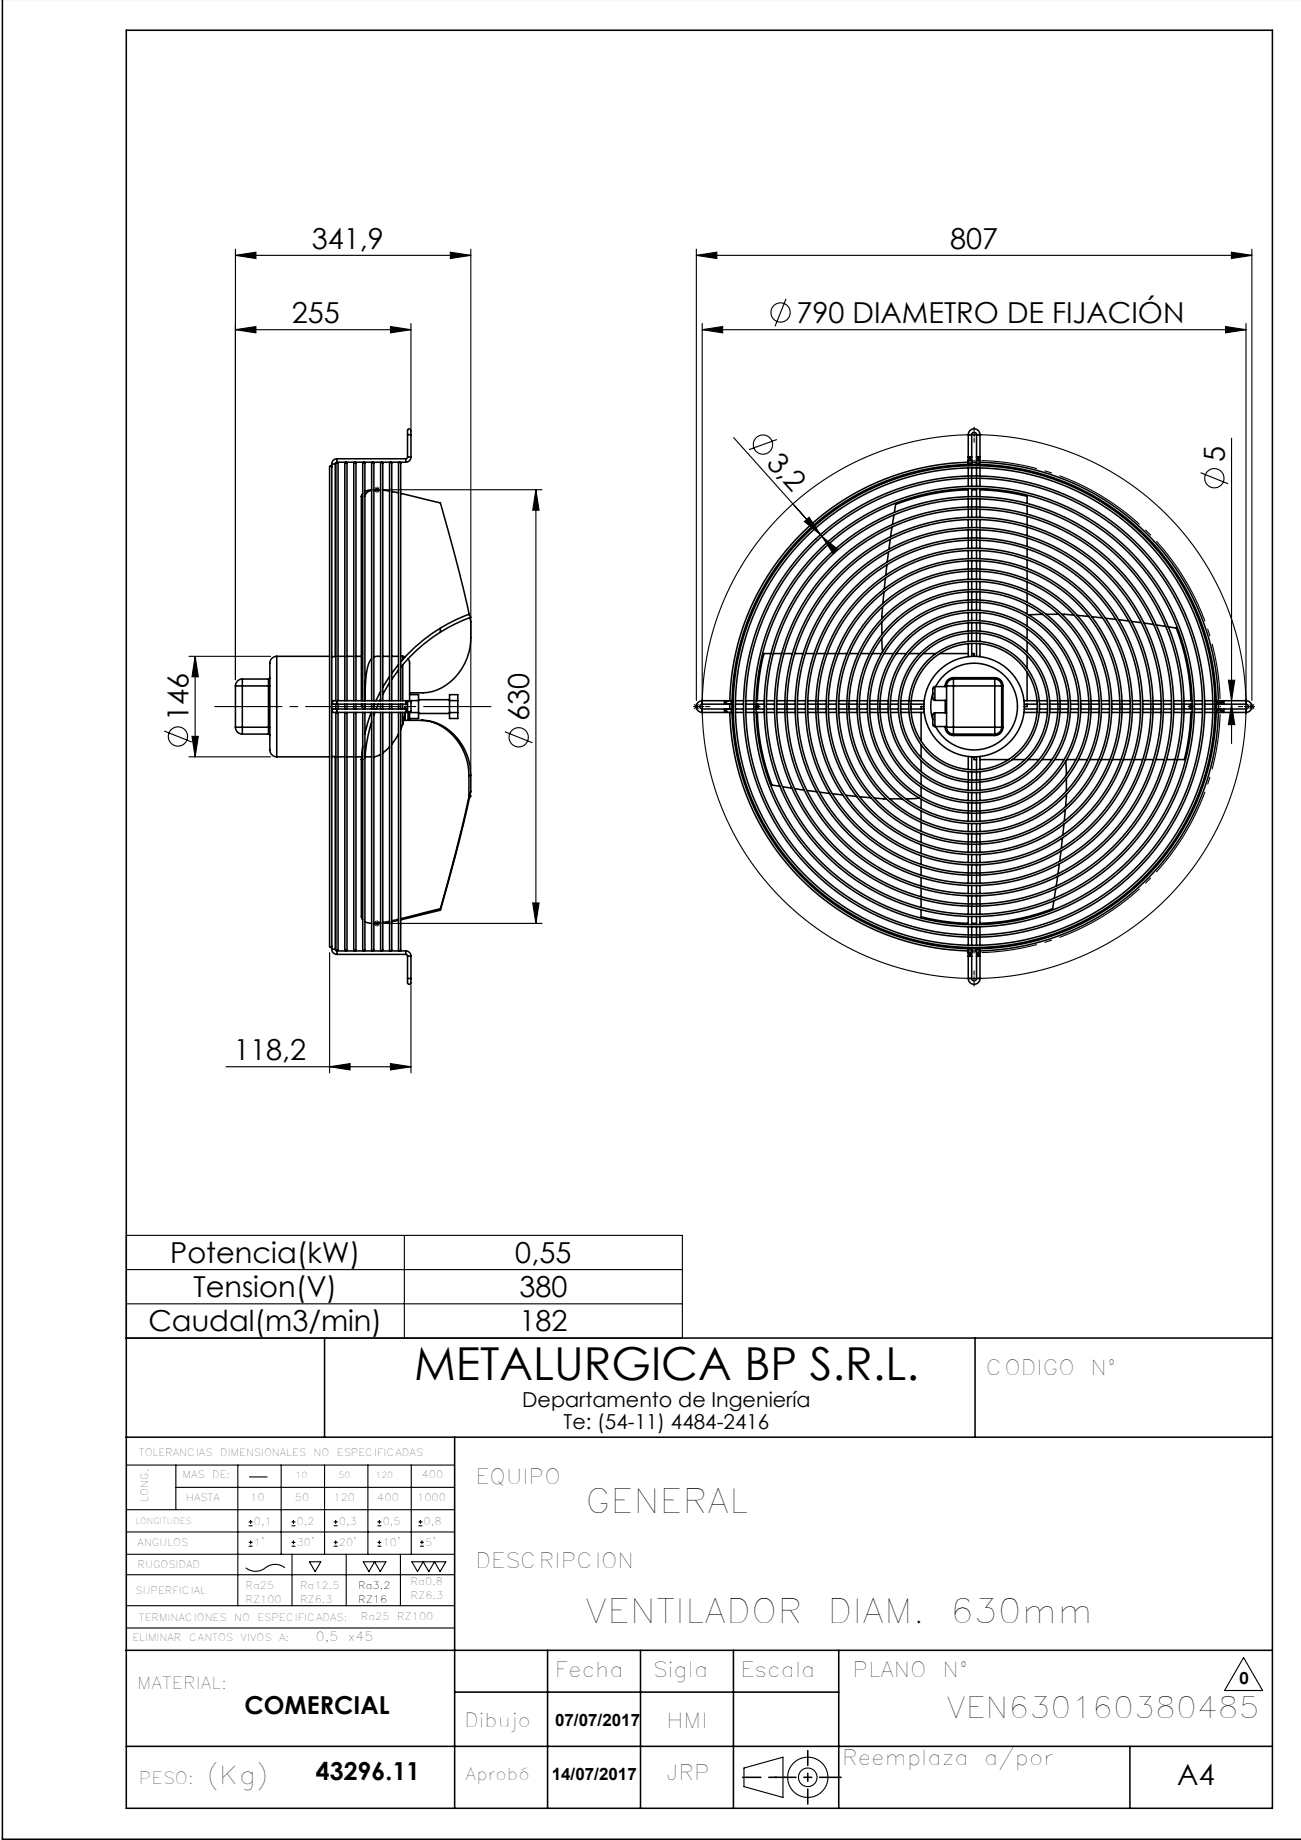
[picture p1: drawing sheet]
<svg xmlns="http://www.w3.org/2000/svg" width="210mm" height="297mm" viewBox="0 0 210 297" stroke-linecap="round" stroke-linejoin="round" font-family="sans-serif">
<g fill="none" stroke="#000" stroke-width=".18">
<path d="M38 41.2l3.3-.5v1zM38 53.2l3.3-.5v1zM38 41.2h38M38 53.2h28.3M38 40.2v69.5M63 52.7l3.3 .5-3.3 .5zM66.3 52.2v17M72.7 40.7l3.3 .5-3.3 .5zM76 40.2v84M112.4 41.2l3.3-.5v1zM112.4 40.2v72.9M112.4 41.2h89.7"/>
<path d="M113.3 53.2l3.3-.5v1zM113.3 52.2v60.9M113.3 53.2h87.8M126.9 48.2l-1.8 4.5M197.8 52.7l3.3 .5-3.3 .5zM198.8 40.7l3.3 .5-3.3 .5zM201.1 52.2v60.9M202.1 40.2v72.9M60.4 79.1h1M60.5 78.7l.7 .7M60.9 78.6v1M61.2 78.7l-.7 .7"/>
<path d="M61.9 79.1h25.6M86.5 79.1v70M86.5 79.1l.5 3.3h-1zM118.4 70.6l14.3 16M125.4 70.9l-4.5 1.7M157 70.2h.5M157.2 69.9v.5M157.6 74.3h.6M157.9 74.1v.5M193.8 76.3l4.4 1.8M198.8 70.7v49.3M128.2 81.6l4.5 5"/>
<path d="M129.8 84.2l.8-.7 1.8 2.8zM131.7 87h.1M131.9 87.2h.1M132.7 86.6l2.5 2.1-.7 .7zM26.5 118l4.4 1.8M30.5 105.9h13.2M31 118.9h1l-.5 3.3zM31.5 105.9v16.3M31.5 105.9l.5 3.3h-1zM81.5 118.1l4.4 1.8M111.9 114.1h1M112 113.7l.8 .7"/>
<path d="M112.4 113.6v1M112.8 113.7l-.8 .7M113.1 114.1h.5M113.3 113.8v.5M121.7 114.1h1M121.9 113.7l.7 .7M122.2 113.6v1M122.6 113.7l-.7 .7M191.7 114.1h1M191.9 113.7l.7 .7M192.2 113.6v1M192.6 113.7l-.7 .7"/>
<path d="M198.3 109.8h1l-.5 3.3zM198.8 113.7l.5 3.3h-1zM200.8 114.1h.6M201.1 113.8v.5M201.6 114.1h1M201.7 113.7l.7 .7M202.1 113.6v1M202.4 113.7l-.7 .7M30.5 122.2h13.2M53.2 153.8v19.4M60.4 149.1h1M60.5 148.7l.7 .7"/>
<path d="M60.9 148.6v1M61.2 148.7l-.7 .7M61.9 149.1h25.6M66.3 158.9v14.3M86 145.7h1l-.5 3.4zM157 157.9h.5M157.2 157.7v.5M36.5 172.2h29.8M53.2 172.2l3.3-.5v1zM63 171.7l3.3 .5-3.3 .5zM20.4 199.4h89.7v16.6h-89.7zM65.3 199.4v16.6"/>
<path d="M20.4 204.9h89.7M20.4 210.5h89.7M20.4 236.5h53M28.4 236.5v7.2M38.4 236.5v22.7M40.3 238.4h2.8M45.4 236.5v14.4M52.4 236.5v14.4M59.4 236.5v14.4M66.4 236.5v14.4M20.4 259.2h53M20.4 254.2h53"/>
<path d="M20.4 250.9h53M20.4 247.3h53M20.4 243.7h53M28.4 240.1h45M39.7 253.1a2.65 2.65 0 0 0 3.5-.3 2.5 2.5 0 0 1 2.8 .3M40.1 246.3h.7M40.1 245.7h.7M40.2 249.6h.6M40.2 249h.6M40.5 245.3v.7M40.5 248.6v.7M47.1 246.3h.6"/>
<path d="M47.1 245.7h.6M47.1 249.6h.6M47.1 249h.6M47.1 250.9v8.3M47.4 245.3v.7M47.4 248.6v.7M50 252.1h1.8l-.9 1.6zM53.9 246.3h.6M53.9 245.7h.6M53.9 249.6h.6M53.9 249h.6M54.2 245.3v.7"/>
<path d="M54.2 248.6v.7M55.9 250.9v8.3M58.6 252.1h3.7l-.9 1.6-.9-1.6-1 1.6zM60.9 246.3h.7M60.9 245.7h.7M60.9 249.6h.7M60.9 249h.7M61.2 245.3v.7M61.2 248.6v.7M64.6 250.9v8.3M66.5 252.1h5.5l-1 1.6-.9-1.6-.9 1.6-.9-1.6-.9 1.6zM67.5 246.3h.7"/>
<path d="M67.5 245.7h.7M67.8 249.6h.6M67.8 249h.6M67.9 245.3v.7M68.1 248.6v.7M20.4 262.8h53M200.7 267.6l3.1 5.3h-6.1zM120.1 285.4l6.3-1.8v6.5l-6.3-1.7z"/>
<circle cx="126" cy="50.4" r="1.56"/>
<circle cx="123.2" cy="71.8" r="1.56"/>
<circle cx="196" cy="77.2" r="1.56"/>
<circle cx="28.7" cy="118.9" r="1.56"/>
<circle cx="83.7" cy="119" r="1.56"/>
<circle cx="157.2" cy="114.1" r="43.9"/>
<circle cx="130.4" cy="286.9" r="3.3"/>
<circle cx="130.4" cy="286.9" r="1.5"/>
</g>
<g fill="none" stroke="#000" stroke-width=".18" stroke-dasharray="15.2 1.3 1.3 1.3" stroke-linecap="butt">
<path d="M156.6 74.3h-.3M156.6 74.3h.2M157.3 74.3h-.2M197 114.7v-.3M197 114.7v.3M197 113.4v-.3M197 113.4v.3M197 114.2v-.3M156.6 153.8h.2M156.6 153.8h-.3M157.1 153.8h.2M157.9 153.8h.3"/>
<path d="M157.9 153.8h-.3"/>
</g>
<path d="M196.9 112.8a39.7 39.7 0 0 0-38.4-38.5M158.5 153.8a39.7 39.7 0 0 0 38.4-38.5" fill="none" stroke="#000" stroke-width=".18" stroke-dasharray="15.2 1.3 1.3 1.3" stroke-dashoffset="6.2" stroke-linecap="butt"/>
<g fill="none" stroke="#000" stroke-width=".18" stroke-dasharray="15.2 1.3 1.3 1.3">
<path d="M156.6 74.1v-.3M156.6 74.3v-.2M156.6 74.3v.3M156.6 74.6v.3M156.7 70.2h-.7M157.2 69.6v-.7M157.2 70.7v.7M157.8 70.2h.7M157.9 74.6v.3M157.9 74.1v-.3M112.8 114.1h-.7M113.3 113.5v-.7"/>
<path d="M113.3 114.6v.7M113.9 114.1h.7M196.7 114.7h-.3M196.7 113.4h-.3M197 114.7h.2M197 114.7h-.3M197 113.4h.2M197 113.4h-.3M197.2 114.7h.3M197.2 113.4h.3M200.6 114.1h-.7M201.1 113.5v-.7"/>
<path d="M201.1 114.6v.7M201.7 114.1h.6M156.6 154.1v.2M156.6 153.8v.3M156.6 153.8v-.3M156.6 153.5v-.3M156.7 157.9h-.7M157.2 157.4v-.7M157.2 158.5v.7M157.8 157.9h.7M157.9 153.5v-.3M157.9 153.8v.3"/>
<path d="M157.9 153.8v-.3M157.9 154.1v.2"/>
</g>
<path d="M79.2 114.1h-44.5" fill="none" stroke="#000" stroke-width=".18" stroke-dasharray="15.2 1.3 1.3 1.3" stroke-dashoffset="4.4"/>
<g fill="none" stroke="#000" stroke-width=".25">
<path d="M.4 -.1v297h209.7M20.4 4.9h185v287h-185zM53.6 75.3a.21 .21 0 0 0-.3-.1 .21 .21 0 0 0-.1 .3v77.1a.2 .2 0 0 0 .1 .3 .2 .2 0 0 0 .3-.1M53.6 75.3v77.9M53.6 74.9h.5M53.6 74.9v.4M54.1 74.9v31.1h-.5M54.4 74.6l-.2 .1-.1 .2M54.4 74.1a.83 .83 0 0 0-.8 .8M54.4 74.1v.5M54.4 74.1h11.1M54.4 74.6h11.1"/>
<path d="M58.5 79.6l-.2 .5M60 79.1a1.3 1.3 0 0 0-1.1 1M60 79.1l-1.1 .2M60.3 79.1h.6M61.4 79.1h-1.1M61.8 79.1l1.1 .2M63.2 79.3l1.1 .3M64.7 79.6l6.4 1.6 3.1 11.3 1.6 6.8M65.5 74.1v.5M65.8 70.2v-.5a.32 .32 0 0 1 .3-.5 .32 .32 0 0 1 .2 .5v.5M65.8 73.8l-.1 .2-.2 .1M65.8 70.2h.5"/>
<path d="M65.8 73.8h.5M65.8 70.2v3.6M66.3 73.8a.83 .83 0 0 1-.8 .8M66.3 70.2v3.6M156.3 74.3v.6M156.3 73.8v.5M156.3 70.2a.94 .94 0 0 1 .9-1 .94 .94 0 0 1 1 1M156.3 75a39.1 39.1 0 0 0-38.1 38.1M156.3 74.6a39.4 39.4 0 0 0-38.5 38.5M156.3 74.3a.28 .28 0 0 1 .3-.2 .28 .28 0 0 1 .2 .2M156.3 79.1a34.9 34.9 0 0 0-11.7 2.3l-.2 1.3M156.3 74.9h.5"/>
<path d="M156.3 73.8h.5M156.3 70.2h.5M156.3 70.2v3.6M156.3 74.9v.3M156.3 75.5v1.3M156.3 77.2v1.3M156.3 78.9v1.3M156.8 74.3v.6M156.8 73.8v.5M156.8 70.2a.39 .39 0 0 1 .4-.4 .39 .39 0 0 1 .4 .4M156.8 75h.8M156.8 74.6h.8"/>
<path d="M156.8 70.2v3.6M156.8 74.9v.3M156.8 75.5v1.3M156.8 77.2v1.3M156.8 78.9v1.3M157.6 74.3v.6M157.6 73.8v.5M157.6 74.3a.28 .28 0 0 1 .3-.2 .28 .28 0 0 1 .3 .2M157.6 79.1h-.8M157.6 74.9h.6M157.6 73.8h.6M157.6 70.2h.6"/>
<path d="M157.6 70.2v3.6M157.6 74.9v.3M157.6 75.5v1.3M157.6 77.2v1.3M157.6 78.9v1.3M158.2 74.3v.6M158.2 73.8v.5M158.2 75a39.1 39.1 0 0 1 38.1 38.1M158.2 74.6a39.4 39.4 0 0 1 38.5 38.5M158.2 79.1l4 .3 3.6 .7v1.2M158.2 70.2v3.6M158.2 74.9v.3"/>
<path d="M158.2 75.5v1.3M158.2 77.2v1.3M158.2 78.9v1.3M58.3 80.1v33M58.3 80.1h.2M75.9 99.7a12.6 12.6 0 0 1-.9 7.4 7.9 7.9 0 0 1-8.3 4.7h-.6M142.5 97.9l-.2 2M142.7 95.6l-.2 1.8M142.9 93.3l-.2 1.8M143.2 91.2l-.2 1.7M143.4 89.1l-.2 1.6M143.7 87.1l-.2 1.6"/>
<path d="M144 85.1l-.2 1.6M144.3 83.1l-.3 1.6M156.3 80.5v1.3M156.3 82.2v1.3M156.3 83.9v1.3M156.3 85.5v1.3M156.3 87.2v1.3M156.3 88.9v1.3M156.3 90.5v1.3M156.3 92.2v1.3M156.3 93.9v1.3M156.3 95.5v1.4"/>
<path d="M156.3 97.2v1.3M156.3 98.9v1.3M156.8 80.5v1.3M156.8 82.2v1.3M156.8 83.9v1.3M156.8 85.5v1.3M156.8 87.2v1.3M156.8 88.9v1.3M156.8 90.5v1.3M156.8 92.2v1.3M156.8 93.9v1.3M156.8 95.5v1.3"/>
<path d="M156.8 97.2v1.3M156.8 98.9v1.3M157.6 80.5v1.3M157.6 82.2v1.3M157.6 83.9v1.3M157.6 85.5v1.3M157.6 87.2v1.3M157.6 88.9v1.3M157.6 90.5v1.3M157.6 92.2v1.3M157.6 93.9v1.3M157.6 95.5v1.3"/>
<path d="M157.6 97.2v1.3M157.6 98.9v1.3M158.2 80.5v1.3M158.2 82.2v1.3M158.2 83.9v1.3M158.2 85.5v1.3M158.2 87.2v1.3M158.2 88.9v1.3M158.2 90.5v1.3M158.2 92.2v1.3M158.2 93.9v1.3M158.2 95.5v1.4"/>
<path d="M158.2 97.2v1.3M158.2 98.9v1.3M165.8 81.6v1.4M165.8 83.4v1.3M165.8 85.1v1.4M165.8 86.8v1.4M165.8 88.6v1.4M165.8 90.3v1.4M165.8 92.1v1.4M165.8 93.9v1.5M165.8 95.8v1.4M165.8 97.6v1.5"/>
<path d="M165.8 99.5v1.6M168.3 99.2l-2.3 .1M168.8 99.2h2.1M171.4 99.2l1.9 .1M173.9 99.3l1.8 .2M176.2 99.5l1.8 .2M178.4 99.8l1.7 .2M38 117.4a1.11 1.11 0 0 0 1.1 1.1M38 117.4h1.1M38 110.7h1.1M38 110.7v6.7M39.1 117.4v1.1"/>
<path d="M39.1 109.6v1.1M39.1 109.6a1.11 1.11 0 0 0-1.1 1.1M39.1 110.7h4.2M39.1 117.4h4.2M39.1 109.6h4.2M39.1 118.5h4.2M39.1 110.7v6.7M43.3 110.7h.3M43.3 117.4h.3M43.3 117.4v1.1M43.3 118.5l.3 .2M43.3 109.6v1.1"/>
<path d="M43.3 110.7v6.7M43.6 109.4l-.3 .2M44.7 105.9a1.4 1.4 0 0 0-1.1 1.8v13.2a1.14 1.14 0 0 0 1.1 1.3M44.7 105.9v16.3M44.7 105.9h8.5M54.1 105.9h.1M54.2 113.1v-38.1a.22 .22 0 0 1 0-.3 .22 .22 0 0 1 .3 0 .22 .22 0 0 1 .1 .3v38.1M54.2 115v38.1a.22 .22 0 0 0 0 .3 .22 .22 0 0 0 .3 0 .22 .22 0 0 0 .1-.3v-38.1M54.2 113.7v.7M54.4 114.4h-.3a.34 .34 0 0 0-.5 .3 .34 .34 0 0 0 .5 .3h.3M54.4 113.1h-.3a.34 .34 0 0 0-.5 .3 .34 .34 0 0 0 .5 .3h.3M54.4 114.4v.6"/>
<path d="M54.4 113.1v.6M54.4 113.7h11.1M54.4 113.1h11.1M54.4 115h11.1M54.4 114.4h11.1M54.6 105.9h1.1M54.6 113.7v.7M55.7 113.1v-38.1a.22 .22 0 0 1 0-.3 .22 .22 0 0 1 .3 0 .22 .22 0 0 1 0 .3v38.1M55.7 115v38.1a.22 .22 0 0 0 0 .3 .22 .22 0 0 0 .3 0 .22 .22 0 0 0 0-.3v-38.1M55.7 113.7v.7M56 105.9h1.1M56 113.7v.7"/>
<path d="M57.1 113.1v-38.1a.22 .22 0 0 1 0-.3 .22 .22 0 0 1 .3 0 .22 .22 0 0 1 .1 .3v38.1M57.1 115v38.1a.22 .22 0 0 0 0 .3 .22 .22 0 0 0 .3 0 .22 .22 0 0 0 .1-.3v-38.1M57.1 113.7v.7M57.5 105.9h.8M57.5 113.7v.7M58.3 113.7v.4h.2M58.5 115v38.1a.22 .22 0 0 0 .1 .3 .22 .22 0 0 0 .3 0 .22 .22 0 0 0 0-.3v-38.1M58.5 113.7v.7M58.9 114.1h.1M58.9 114.1v-.4v.7M59.9 115l-1 3.5M60 106.3a7 7 0 0 0-1 4.2l-.1 2.6v-38.1a.22 .22 0 0 0 0-.3 .22 .22 0 0 0-.3 0 .22 .22 0 0 0-.1 .3v38.1"/>
<path d="M60 113.1v-38.1a.22 .22 0 0 1 0-.3 .22 .22 0 0 1 .3 0 .22 .22 0 0 1 0 .3v38.1M60 115v38.1a.22 .22 0 0 0 0 .3 .22 .22 0 0 0 .3 0 .22 .22 0 0 0 0-.3v-38.1M60 116.5a24.8 24.8 0 0 0-1.1 5.9M60 113.7v.7M60.3 113.7v.7M60.4 113.7l-.1 .2M60.5 115l-.2 .4M60.9 105.9l-.6 .2M60.9 105.9h.5M61 113.7l-.3 .7M61.4 113.1v-38.1a.22 .22 0 0 1 .1-.3 .22 .22 0 0 1 .3 0 .22 .22 0 0 1 0 .3v38.1M61.4 115v38.1a.22 .22 0 0 0 .1 .3 .22 .22 0 0 0 .3 0 .22 .22 0 0 0 0-.3v-38.1"/>
<path d="M61.4 111.6l-.7 1.5M61.4 113.7v.7M61.4 112.8l-.1 .3M61.8 105.9h1.1M61.8 113.7v.7M62.9 113.1v-38.1a.22 .22 0 0 1 0-.3 .22 .22 0 0 1 .3 0 .22 .22 0 0 1 0 .3v38.1M62.9 115v38.1a.22 .22 0 0 0 0 .3 .22 .22 0 0 0 .3 0 .22 .22 0 0 0 0-.3v-38.1M62.9 109.2l-1.1 1.7M62.9 110.2l-1.1 1.9M62.9 113.7v.7M63.2 105.9h1.1M63.2 113.7v.7"/>
<path d="M64.3 113.1v-38.1a.22 .22 0 0 1 .1-.3 .22 .22 0 0 1 .3 0 .22 .22 0 0 1 0 .3v38.1M64.3 115v38.1a.22 .22 0 0 0 .1 .3 .22 .22 0 0 0 .3 0 .22 .22 0 0 0 0-.3v-38.1M64.3 108.2l-1.1 1.5M64.3 118.5l-1.1 1.6M64.3 113.7v.7M64.3 107.3l-1.1 1.4M64.7 105.9h.3M64.7 113.7v.7M65 105.9l.4 .1M65 116.9l-.3 .8M65 105.9v.6M65 115v1.9"/>
<path d="M65 113.7v.7M65 107.3v5.8M65.4 115l-.4 1.9M65.4 115v1.3h2.6M65.5 114.4h.3M65.5 115h.6M65.5 113.1h.6M65.5 113.7h.3M65.5 114.4v.6M65.5 113.1v.6M65.8 114.1h-.4v.3M65.9 106.3a2.87 2.87 0 0 1 .2 2v4.8"/>
<path d="M65.9 115v1.3M65.9 113.2a.37 .37 0 0 1 .4 .1 .37 .37 0 0 1 0 .4v.7a.35 .35 0 0 1 0 .5 .35 .35 0 0 1-.5-.1zM66.1 113.1h1.5M66.1 112.1h1.5v3.9h-1.5M67.6 115h-1.5v1.3M67.6 115.2h5M67.6 112.9h5M68 116.3a8.2 8.2 0 0 1 7.7 6.6l.3 2.3M68 116.3a8.4 8.4 0 0 1 7.4 6.7l.3 2.2M71.1 101.4v.6M71.1 101.4a26.3 26.3 0 0 0-6.4 5.4M71.1 102a25.7 25.7 0 0 0-6.4 5.7"/>
<path d="M71.1 101.4l2.4-1.3 2.2-.9 .3 .4-2.5 1.1-2.4 1.3M72.6 113.1h1.3M72.6 115h1.3M72.6 112.1h1.3v3.9h-1.3zM113.3 113.7a.39 .39 0 0 0-.3 .4 .39 .39 0 0 0 .3 .3M113.3 113.1a.94 .94 0 0 0-.9 1 .94 .94 0 0 0 .9 .9M113.3 113.1v.6M113.3 114.4v.6M113.3 113.7h3.7M113.3 113.1h3.7M113.3 115h3.7M113.3 114.4h3.7"/>
<path d="M117 113.7h.5M117 113.1h.5M117 115h.5M117 114.4h.5M117 113.1v.6M117 114.4v.6M117.5 113.1h.6M117.5 113.7h.6M117.5 114.4h.6M117.5 115h.6M117.5 113.1a.28 .28 0 0 0-.3 .3 .28 .28 0 0 0 .3 .3M117.5 114.4a.28 .28 0 0 0-.3 .3 .28 .28 0 0 0 .3 .3"/>
<path d="M117.8 113.7v.7M117.8 115a39.4 39.4 0 0 0 38.5 38.5M118.1 113.1v.6M118.1 114.4v.6M118.1 113.7h.2M118.1 113.1h.3M118.1 115h.3M118.1 114.4h.2M118.1 113.7v.7M118.2 115a39.1 39.1 0 0 0 38.1 38.1M118.7 113.7h1.3M118.7 114.4h1.3"/>
<path d="M118.7 113.1h1.3M118.7 115h1.3M120.4 113.7h1.3M120.4 114.4h1.3M120.4 113.1h1.3M120.4 115h1.3M122 113.7h1.3M122 114.4h1.3M122 113.1h1.4M122 115h1.4M122.2 113.7v.7M122.2 115a34.9 34.9 0 0 0 2.4 11.7l1.3 .2"/>
<path d="M123.7 113.7h1.3M123.7 114.4h1.3M123.7 113.1h1.3M123.7 115h1.3M124.4 105.5h-1.1l-.7 3.6-.3 4M124.8 105.5h1.4M125.4 113.7h1.3M125.4 114.4h1.3M125.4 113.1h1.3M125.4 115h1.3M126.5 105.5h1.4M127 113.7h1.3"/>
<path d="M127 114.4h1.3M127 113.1h1.4M127 115h1.4M128.3 105.5h1.3M128.7 113.7h1.3M128.7 114.4h1.3M128.7 113.1h1.3M128.7 115h1.3M130 105.5h1.4M130.4 113.7h1.3M130.4 114.4h1.3M130.4 113.1h1.3"/>
<path d="M130.4 115h1.3M131.8 105.5h1.4M132 113.7h1.3M132 114.4h1.3M132.1 113.1h1.3M132.1 115h1.3M133.5 105.5h1.4M133.7 113.7h1.3M133.7 114.4h1.3M133.7 113.1h1.3M133.7 115h1.3M135.3 105.5h1.4"/>
<path d="M135.4 113.7h1.3M135.4 114.4h1.3M135.4 113.1h1.3M135.4 115h1.3M137 113.7h1.4M137 114.4h1.4M137.1 113.1h1.3M137.1 115h1.3M137.1 105.5h1.4M138.7 113.7h1.3M138.7 114.4h1.3M138.7 113.1h1.3"/>
<path d="M138.7 115h1.3M138.9 105.5h1.5M140.4 113.7h1.3M140.4 114.4h1.3M140.4 113.1h1.3M140.4 115h1.3M140.8 105.5h1.5M142 113.7h1.4M142 114.4h1.4M142.1 113.1h1.3M142.1 115h1.3M142.3 100.4v2"/>
<path d="M142.3 103l.2 2.2M142.7 105.5h1.5M143.7 113.7h1.3M143.7 114.4h1.3M143.7 113.1h1.3M143.7 115h1.3M144.7 105.5h1.6M145.4 113.7h1.3M145.4 114.4h1.3M145.4 113.1h1.3M145.4 115h1.3M146.7 105.5h1.8"/>
<path d="M147 113.7h2.1M147 114.4h2.1M147.1 113.1h2.1M147.1 115h2.1M148.7 115v4.6M149 105.5h2.1M149.1 114.1h-.4v.3M150.6 111.9a7 7 0 0 0 0 4.3M150.9 110.8l-.2 .1a2.8 2.8 0 0 0-.1 1.7v.3l.3 .2M150.9 115.1h-.2a2.8 2.8 0 0 0-.1 1.8v.2l.3 .2M150.9 110.8v2.3M150.9 115.1v2.2"/>
<path d="M150.9 115.1h1.9M150.9 117.3h1.9M150.9 110.8h1.9M150.9 113.1h1.9M151 110.8a7 7 0 0 1 10.7-2.2 7 7 0 0 1 0 10.9 7 7 0 0 1-10.7-2.2M151.7 105.5h4.6M152.6 117.4a1.33 1.33 0 0 0 1.3 1.3M152.6 117.4h.2M152.6 110.7h.2M152.6 110.7v.1M152.6 113.1v2M152.6 117.3v.1"/>
<path d="M152.8 117.4h1.1M152.8 110.7h1.1M152.8 117.4a1.11 1.11 0 0 0 1.1 1.1M152.8 110.7v6.7M153.9 117.4v1.1M153.9 109.6v1.1M153.9 109.6a1.11 1.11 0 0 0-1.1 1.1M153.9 118.5v.2M153.9 109.4a1.33 1.33 0 0 0-1.3 1.3M153.9 109.4v.2M153.9 110.7v6.7M153.9 110.7h6.7"/>
<path d="M153.9 117.4h6.7M153.9 109.6h6.7M153.9 118.5h6.7M153.9 118.7h6.7M153.9 109.4h6.7M156.3 100.6v1.3M156.3 102.2v1.3M156.3 103.9v2.1M156.8 105.5h.4v.4M156.8 100.5v1.3M156.8 102.2v1.3M156.8 103.9v2"/>
<path d="M157.6 100.5v1.3M157.6 102.2v1.3M157.6 103.9v2M158.2 100.6v1.3M158.2 102.2v1.3M158.2 103.9v2.1M160.6 109.6v1.1M160.6 109.6a1.11 1.11 0 0 1 1.1 1.1M160.6 110.7h1.1M160.6 117.4v1.1M160.6 117.4h1.1M160.6 109.4a1.33 1.33 0 0 1 1.3 1.3"/>
<path d="M160.6 109.4v.2M160.6 118.5v.2M160.6 110.7v6.7M161.7 117.4a1.11 1.11 0 0 1-1.1 1.1M161.7 110.7h.2M161.7 117.4h.2M161.7 110.7v6.7M161.9 117.4a1.33 1.33 0 0 1-1.3 1.3M161.9 110.7v6.7M165.3 115h2.1M165.3 113.1h2.1M165.3 113.7h2.1"/>
<path d="M165.3 114.4h2.1M165.8 113.7v.4h-.5M165.8 101.5v1.6M165.8 103.6v1.7M165.8 105.8v2.1M165.8 108.5v4.6M167.7 113.1h1.4M167.7 115h1.4M167.8 113.7h1.3M167.8 114.4h1.3M169.4 113.1h1.3M169.4 115h1.3"/>
<path d="M169.5 113.7h1.3M169.5 114.4h1.3M171.1 113.1h1.3M171.1 115h1.3M171.1 113.7h1.3M171.1 114.4h1.3M172.8 113.1h1.3M172.8 115h1.3M172.8 113.7h1.3M172.8 114.4h1.3M174.4 113.1h1.3M174.4 115h1.3"/>
<path d="M174.5 113.7h1.3M174.5 114.4h1.3M176.1 113.1h1.3M176.1 115h1.3M176.1 113.7h1.3M176.1 114.4h1.3M177.8 113.1h1.3M177.8 115h1.3M177.8 113.7h1.3M177.8 114.4h1.3M179.4 113.1h1.3M179.4 115h1.3"/>
<path d="M179.5 113.7h1.3M179.5 114.4h1.3M180.6 100l1.6 .2M181.1 113.1h1.3M181.1 115h1.3M181.1 113.7h1.3M181.1 114.4h1.3M182.6 100.3l1.6 .2M182.8 113.1h1.3M182.8 115h1.3M182.8 113.7h1.3M182.8 114.4h1.3"/>
<path d="M184.4 113.1h1.4M184.4 115h1.4M184.5 113.7h1.3M184.5 114.4h1.3M184.6 100.6l1.6 .2M186.1 113.1h1.3M186.1 115h1.3M186.1 113.7h1.3M186.1 114.4h1.3M186.6 100.9l1.6 .2M187.8 113.1h1.3M187.8 115h1.3"/>
<path d="M187.8 113.7h1.3M187.8 114.4h1.3M188.6 101.2l1.3 .2a35 35 0 0 1 2.3 11.7M189.4 113.1h1.4M189.4 115h1.4M189.5 113.7h1.3M189.5 114.4h1.3M191.1 113.1h1.3M191.1 115h1.3M191.1 113.7h1.3M191.1 114.4h1.3M192.2 115l-.3 4-.7 3.6h-1.2"/>
<path d="M192.2 113.7v.7M192.8 113.1h1.3M192.8 115h1.3M192.8 113.7h1.3M192.8 114.4h1.3M194.4 113.1h1.4M194.4 115h1.4M194.5 113.7h1.3M194.5 114.4h1.3M196.1 113.1h.3M196.1 115h.3M196.1 113.7h.3"/>
<path d="M196.1 114.4h.3M196.3 115a39.1 39.1 0 0 1-38.1 38.1M196.3 113.7v.7M196.4 115h.6M196.4 114.4h.6M196.4 113.7h.6M196.4 113.1h.6M196.4 113.1v.6M196.4 114.4v.6M196.7 115a39.4 39.4 0 0 1-38.5 38.5M196.7 113.7v.7M197 113.1h.5"/>
<path d="M197 113.7h.5M197 114.4h.5M197 115h.5M197 114.4a.28 .28 0 0 1 .2 .3 .28 .28 0 0 1-.2 .3M197 113.1a.28 .28 0 0 1 .2 .3 .28 .28 0 0 1-.2 .3M197.5 113.1v.6M197.5 114.4v.6M197.5 113.7h3.6M197.5 113.1h3.6M197.5 115h3.6M197.5 114.4h3.6M201.1 113.7a.39 .39 0 0 1 .4 .4 .39 .39 0 0 1-.4 .3"/>
<path d="M201.1 113.1a.94 .94 0 0 1 1 1 .94 .94 0 0 1-1 .9M201.1 114.4v.6M201.1 113.1v.6M44.7 122.2h8.5M53.6 122.1h.5M54.1 122.2h.1M54.1 122.1v31.1M54.6 122.2h1.1M56 122.2h1.1M57.5 122.2h.9M58.3 122.6v25.4l.2 .5M58.3 122.6h.2"/>
<path d="M58.5 120.4l-.2 2.2M58.9 122.2h1.1M61.4 121.8l-1.1 .4M62.9 120.5l-1.1 1M75.7 128.6l-2.2 9.1-2.4 9M75.7 125.2h.3M75.7 125.2v3.4M75.9 128.4l.1 .1-.2 .3M76 127.7l-1.8 7.9-3.1 11.3M76 127.7l-.3 .9M76 125.2v2.5M126.3 127l1.6 .2"/>
<path d="M128.3 127.3l1.5 .2M130.2 127.6l1.7 .2M132.3 127.9l1.6 .2M134.4 128.1l1.6 .2M136.5 128.4l1.8 .2M138.7 128.6l1.9 .2M141.1 128.8l2 .1M143.6 128.9h2M148.4 128.8l-2.2 .1M148.7 120.2v2.1M148.7 122.8v1.7M148.7 125v1.6"/>
<path d="M148.7 127v1.6M148.7 129v1.5M148.7 130.9v1.5M148.7 132.7v1.5M148.7 134.6v1.4M148.7 136.4v1.4M148.7 138.1v1.4M148.7 139.9v1.4M156.3 122.1v2.1M156.3 124.6v1.3M156.3 126.2v1.4M156.3 127.9v1.3"/>
<path d="M156.3 129.6v1.3M156.3 131.2v1.4M156.3 132.9v1.3M156.3 134.6v1.3M156.3 136.3v1.3M156.3 137.9v1.3M156.3 139.6v1.3M156.8 122.2v2M156.8 124.6v1.3M156.8 126.3v1.3M156.8 127.9v1.3M156.8 129.6v1.3"/>
<path d="M156.8 131.3v1.3M156.8 132.9v1.3M156.8 134.6v1.3M156.8 136.3v1.3M156.8 137.9v1.3M156.8 139.6v1.3M157.2 122.2v.4h.4M157.6 122.2v2M157.6 124.6v1.3M157.6 126.3v1.3M157.6 127.9v1.3M157.6 129.6v1.3"/>
<path d="M157.6 131.3v1.3M157.6 132.9v1.3M157.6 134.6v1.3M157.6 136.3v1.3M157.6 137.9v1.3M157.6 139.6v1.3M158.2 122.1v2.1M158.2 124.6v1.3M158.2 126.2v1.4M158.2 127.9v1.3M158.2 129.6v1.3M158.2 131.2v1.4"/>
<path d="M158.2 132.9v1.3M158.2 134.6v1.3M158.2 136.3v1.3M158.2 137.9v1.3M158.2 139.6v1.3M158.2 122.6h4.6M163.4 122.6h2.1M166 122.6h1.7M168.2 122.6h1.6M170.2 122.6h1.6M171 139.5l-.2 1.5M171.3 137.4l-.3 1.6"/>
<path d="M171.5 135.3l-.2 1.6M171.7 133l-.2 1.8M172 130.7l-.2 1.8M172 122.8l.1 2.3M172.1 128.2l-.1 2M172.1 125.7v2M172.2 122.6h1.5M174.1 122.6h1.4M175.9 122.6h1.5M177.7 122.6h1.5M179.5 122.6h1.4M181.3 122.6h1.4"/>
<path d="M183.1 122.6h1.4M184.8 122.6h1.4M186.6 122.6h1.3M188.3 122.6h1.4M53.6 153.2a.83 .83 0 0 0 .8 .9M53.6 153.2h.5M54.1 153.2l.1 .2 .2 .1M54.4 153.5v.6M54.4 153.5h11.1M54.4 154.1h11.1M58.9 148.8l1.1 .2M61.4 149h-1.1h1.1"/>
<path d="M62.9 148.7l-1.1 .2M62.9 148.8l-1.1 .2M64.3 148.4l-1.1 .2M64.3 148.5l-1.1 .3M65.5 154.1h.2l.1 .2M65.5 153.5a.83 .83 0 0 1 .8 .8M65.5 153.5v.6M65.8 157.9v.5a.32 .32 0 0 0 .3 .5 .32 .32 0 0 0 .2-.5v-.5M65.8 157.9h.5M65.8 154.3h.5M65.8 154.3v3.6M66.3 154.3v3.6"/>
<path d="M71.1 146.7l-6.4 1.6M71.1 146.7v.2M71.1 146.9l-6.4 1.6M148.7 146.8v1.2a34.5 34.5 0 0 0 7.6 1M148.7 141.6v1.4M148.7 143.4v1.3M148.7 145.1v1.4M156.3 153.2v.6M156.3 153.8v.5M156.3 157.9a.94 .94 0 0 0 .9 1 .94 .94 0 0 0 1-1M156.3 153.8a.28 .28 0 0 0 .3 .3 .28 .28 0 0 0 .2-.3M156.3 153.2h.5"/>
<path d="M156.3 154.3h.5M156.3 157.9h.5M156.3 141.3v1.3M156.3 142.9v1.3M156.3 144.6v1.3M156.3 146.3v1.3M156.3 147.9v1.3M156.3 149.6v1.3M156.3 151.3v1.3M156.3 152.9v.3M156.3 154.3v3.6M156.8 153.2v.6"/>
<path d="M156.8 153.8v.5M156.8 157.9a.39 .39 0 0 0 .4 .4 .39 .39 0 0 0 .4-.4M156.8 153.1h.8M156.8 153.5h.8M156.8 149h.8M156.8 141.3v1.3M156.8 142.9v1.3M156.8 144.6v1.3M156.8 146.3v1.3M156.8 147.9v1.3M156.8 149.6v1.3M156.8 151.3v1.3"/>
<path d="M156.8 152.9v.3M156.8 154.3v3.6M157.6 153.2v.6M157.6 153.8v.5M157.6 153.8a.28 .28 0 0 0 .3 .3 .28 .28 0 0 0 .3-.3M157.6 153.2h.6M157.6 154.3h.6M157.6 157.9h.6M157.6 141.3v1.3M157.6 142.9v1.3M157.6 144.6v1.3M157.6 146.3v1.3"/>
<path d="M157.6 147.9v1.3M157.6 149.6v1.3M157.6 151.3v1.3M157.6 152.9v.3M157.6 154.3v3.6M158.2 153.2v.6M158.2 153.8v.5M158.2 141.3v1.3M158.2 142.9v1.3M158.2 144.6v1.3M158.2 146.3v1.3M158.2 147.9v1.3"/>
<path d="M158.2 149.6v1.3M158.2 151.3v1.3M158.2 152.9v.3M158.2 154.3v3.6M170.1 145.4l-.2 1.3a34.9 34.9 0 0 1-11.7 2.3M170.4 143.4l-.2 1.6M170.7 141.5l-.2 1.5M20.4 216h185M52.4 216v16M157.4 216v16M20.4 232h185M73.4 232v59.9"/>
<path d="M20.4 266.4h185M73.4 273.1h62M88.4 266.4v25.5M103.4 266.4v25.5M118.4 266.4v25.5M135.4 266.4v25.5M20.4 281.9h185M182.4 281.9v10"/>
<circle cx="157.2" cy="114.1" r="33.5"/>
<circle cx="157.2" cy="114.1" r="37.2"/>
<circle cx="157.2" cy="114.1" r="13.5"/>
<circle cx="157.2" cy="114.1" r="35.2"/>
<circle cx="157.2" cy="114.1" r="20.6"/>
<circle cx="157.2" cy="114.1" r="38.5"/>
<circle cx="157.2" cy="114.1" r="10.2"/>
<circle cx="157.2" cy="114.1" r="32.2"/>
<circle cx="157.2" cy="114.1" r="15.6"/>
<circle cx="157.2" cy="114.1" r="30.2"/>
<circle cx="157.2" cy="114.1" r="21.9"/>
<circle cx="157.2" cy="114.1" r="38.9"/>
<circle cx="157.2" cy="114.1" r="23.9"/>
<circle cx="157.2" cy="114.1" r="23.5"/>
<circle cx="157.2" cy="114.1" r="12.2"/>
<circle cx="157.2" cy="114.1" r="26.9"/>
<circle cx="157.2" cy="114.1" r="28.9"/>
<circle cx="157.2" cy="114.1" r="18.5"/>
<circle cx="157.2" cy="114.1" r="36.9"/>
<circle cx="157.2" cy="114.1" r="11.9"/>
<circle cx="157.2" cy="114.1" r="35.6"/>
<circle cx="157.2" cy="114.1" r="27.2"/>
<circle cx="157.2" cy="114.1" r="31.9"/>
<circle cx="157.2" cy="114.1" r="20.2"/>
<circle cx="157.2" cy="114.1" r="25.2"/>
<circle cx="157.2" cy="114.1" r="15.2"/>
<circle cx="157.2" cy="114.1" r="30.6"/>
<circle cx="157.2" cy="114.1" r="28.5"/>
<circle cx="157.2" cy="114.1" r="25.6"/>
<circle cx="157.2" cy="114.1" r="10.6"/>
<circle cx="157.2" cy="114.1" r="33.9"/>
<circle cx="157.2" cy="114.1" r="13.9"/>
<circle cx="157.2" cy="114.1" r="17.2"/>
<circle cx="157.2" cy="114.1" r="16.9"/>
<circle cx="157.2" cy="114.1" r="18.9"/>
<circle cx="157.2" cy="114.1" r="8.1"/>
<circle cx="157.2" cy="114.1" r="22.2"/>
</g>
<path d="M119.9 286.9h6.8" fill="none" stroke="#000" stroke-width=".25" stroke-dasharray="6.3 1.3 1.3 1.3" stroke-dashoffset="3.4"/>
<path d="M125 286.9h10.8" fill="none" stroke="#000" stroke-width=".25" stroke-dasharray="6.3 1.3 1.3 1.3" stroke-dashoffset="2.9"/>
<path d="M130.4 282.6v8.6" fill="none" stroke="#000" stroke-width=".25" stroke-dasharray="6.3 1.3 1.3 1.3" stroke-dashoffset="3.9"/>
<g fill="#000">
<path d="M72.7 40.7l3.3 .5-3.3 .5zM38 41.2l3.3-.5v1zM63 52.7l3.3 .5-3.3 .5zM38 53.2l3.3-.5v1z"/>
<path d="M113.3 53.2l3.3-.5v1zM197.8 52.7l3.3 .5-3.3 .5z"/>
<path d="M198.8 40.7l3.3 .5-3.3 .5zM112.4 41.2l3.3-.5v1z"/>
<path d="M129.8 84.2l.8-.7 1.8 2.8zM132.7 86.6l2.5 2.1-.7 .7z"/>
<path d="M198.3 109.8h1l-.5 3.3zM198.8 113.7l.5 3.3h-1z"/>
<path d="M31 118.9h1l-.5 3.3zM31.5 105.9l.5 3.3h-1z"/>
<path d="M86 145.7h1l-.5 3.4zM86.5 79.1l.5 3.3h-1z"/>
<path d="M53.2 172.2l3.3-.5v1zM63 171.7l3.3 .5-3.3 .5z"/>
</g>
<text font-size="7.3" x="66.8" y="222.8">METALURGICA BP S.R.L.</text>
<g font-size="5.4">
<text x="94.5" y="244.2">GENERAL</text>
<text x="94.5" y="262">VENTILADOR</text>
<text x="133.6" y="262">DIAM.</text>
<text x="153.4" y="262">630mm</text>
</g>
<g font-size="4.7">
<text x="50.3" y="40.2">341,9</text>
<text x="153.4" y="40.2">807</text>
<text x="47.1" y="52.2">255</text>
<text x="128.6" y="52.2">790 DIAMETRO DE FIJACIÓN</text>
<text x="123.6" y="74.8" transform="rotate(48 123.6 74.8)">3,2</text>
<text x="197.7" y="74.6" transform="rotate(-90 197.7 74.6)">5</text>
<text x="30.4" y="116.3" transform="rotate(-90 30.4 116.3)">146</text>
<text x="85.4" y="116.4" transform="rotate(-90 85.4 116.4)">630</text>
<text x="37.8" y="171.2">118,2</text>
<text x="27.5" y="203.8">Potencia(kW)</text>
<text x="83.2" y="203.8">0,55</text>
<text x="31.2" y="209.4">Tension(V)</text>
<text x="83.8" y="209.4">380</text>
<text x="24" y="214.9">Caudal(m3/min)</text>
<text x="83.8" y="214.9">182</text>
<text x="152.8" y="277.2">VEN630160380485</text>
<text x="190" y="288.2">A4</text>
</g>
<g font-size="4">
<text x="39.5" y="276.7">COMERCIAL</text>
<text x="33.4" y="288">(Kg)</text>
<text x="51" y="287.3">43296.11</text>
</g>
<g font-size="3.4">
<text x="159.1" y="221.9">CODIGO</text>
<text x="176" y="221.9">Nº</text>
<text x="76.7" y="239.6">EQUIPO</text>
<text x="76.7" y="253.1">DESCRIPCION</text>
<text x="89.5" y="270.6">Fecha</text>
<text x="105.3" y="270.6">Sigla</text>
<text x="119.5" y="270.6">Escala</text>
<text x="137.6" y="270.6">PLANO</text>
<text x="152.1" y="270.6">Nº</text>
<text x="107.6" y="278.9">HMI</text>
<text x="107.6" y="287.3">JRP</text>
<text x="135.9" y="284.8">Reemplaza</text>
<text x="158.9" y="284.8">a/por</text>
</g>
<g font-size="3.3">
<text x="84.3" y="227.2">Departamento de Ingeniería</text>
<text x="91" y="230.7">Te: (54-11) 4484-2416</text>
</g>
<text font-size="3.1" x="75" y="278.7">Dibujo</text>
<g font-size="2.7">
<text x="22.1" y="272.7">MATERIAL:</text>
<text x="200.1" y="271.9">0</text>
<text x="89.6" y="278.7">07/07/2017</text>
<text x="22.4" y="288">PESO:</text>
<text x="75.1" y="287.3">Aprobó</text>
<text x="89.1" y="287.3">14/07/2017</text>
</g>
<g font-size="2">
<text x="51" y="264.8">0,5</text>
<text x="56.2" y="264.8">x45</text>
</g>
<g font-size="1.6">
<text x="22.4" y="235">TOLERANCIAS</text>
<text x="29.5" y="238.6">MAS</text>
<text x="34.3" y="238.6">DE:</text>
<text x="35.5" y="235">DIMENSIONALES</text>
<text x="50.6" y="235">NO</text>
<text x="54.4" y="235">ESPECIFICADAS</text>
<text x="68.1" y="238.6">400</text>
<text x="23.9" y="242.4" transform="rotate(-90 23.9 242.4)">LONG.</text>
<text x="30" y="242.4">HASTA</text>
<text x="40.4" y="242.4">10</text>
<text x="47.6" y="242.4">50</text>
<text x="53.8" y="242.4">120</text>
<text x="60.9" y="242.4">400</text>
<text x="67.4" y="242.4">1000</text>
<text x="22.2" y="249.5">ANGULOS</text>
<text x="41" y="246.2">0,1</text>
<text x="41" y="249.5">1'</text>
<text x="47.9" y="246.2">0,2</text>
<text x="47.9" y="249.5">30'</text>
<text x="54.7" y="246.2">0,3</text>
<text x="54.7" y="249.5">20'</text>
<text x="61.8" y="246.2">0,5</text>
<text x="61.8" y="249.5">10'</text>
<text x="68.4" y="246.2">0,8</text>
<text x="68.6" y="249.5">5'</text>
<text x="21.9" y="257.3">SUPERFICIAL</text>
<text x="22.2" y="253.1">RUGOSIDAD</text>
<text x="39.6" y="256.5">Ra25</text>
<text x="48.4" y="256.5">Ra12.5</text>
<text x="57.8" y="256.6">Ra3.2</text>
<text x="66.3" y="255.9">Ra0.8</text>
<text x="22.4" y="261.6">TERMINACIONES</text>
<text x="37.8" y="261.6">NO</text>
<text x="39.6" y="258.7">RZ100</text>
<text x="41.6" y="261.6">ESPECIFICADAS:</text>
<text x="48.4" y="258.7">RZ6.3</text>
<text x="57.8" y="258.8">RZ16</text>
<text x="58.3" y="261.5">Ra25</text>
<text x="64.1" y="261.5">RZ100</text>
<text x="66.3" y="258.1">RZ6.3</text>
<text x="21.4" y="264.9">ELIMINAR</text>
<text x="30.5" y="264.9">CANTOS</text>
<text x="38.8" y="264.9">VIVOS</text>
<text x="45.1" y="264.9">A:</text>
</g>
<g font-size="1.3">
<text x="47.7" y="238.6">10</text>
<text x="54.6" y="238.6">50</text>
<text x="60.6" y="238.6">120</text>
<text x="21.9" y="246">LONGITUDES</text>
</g>
</svg>
